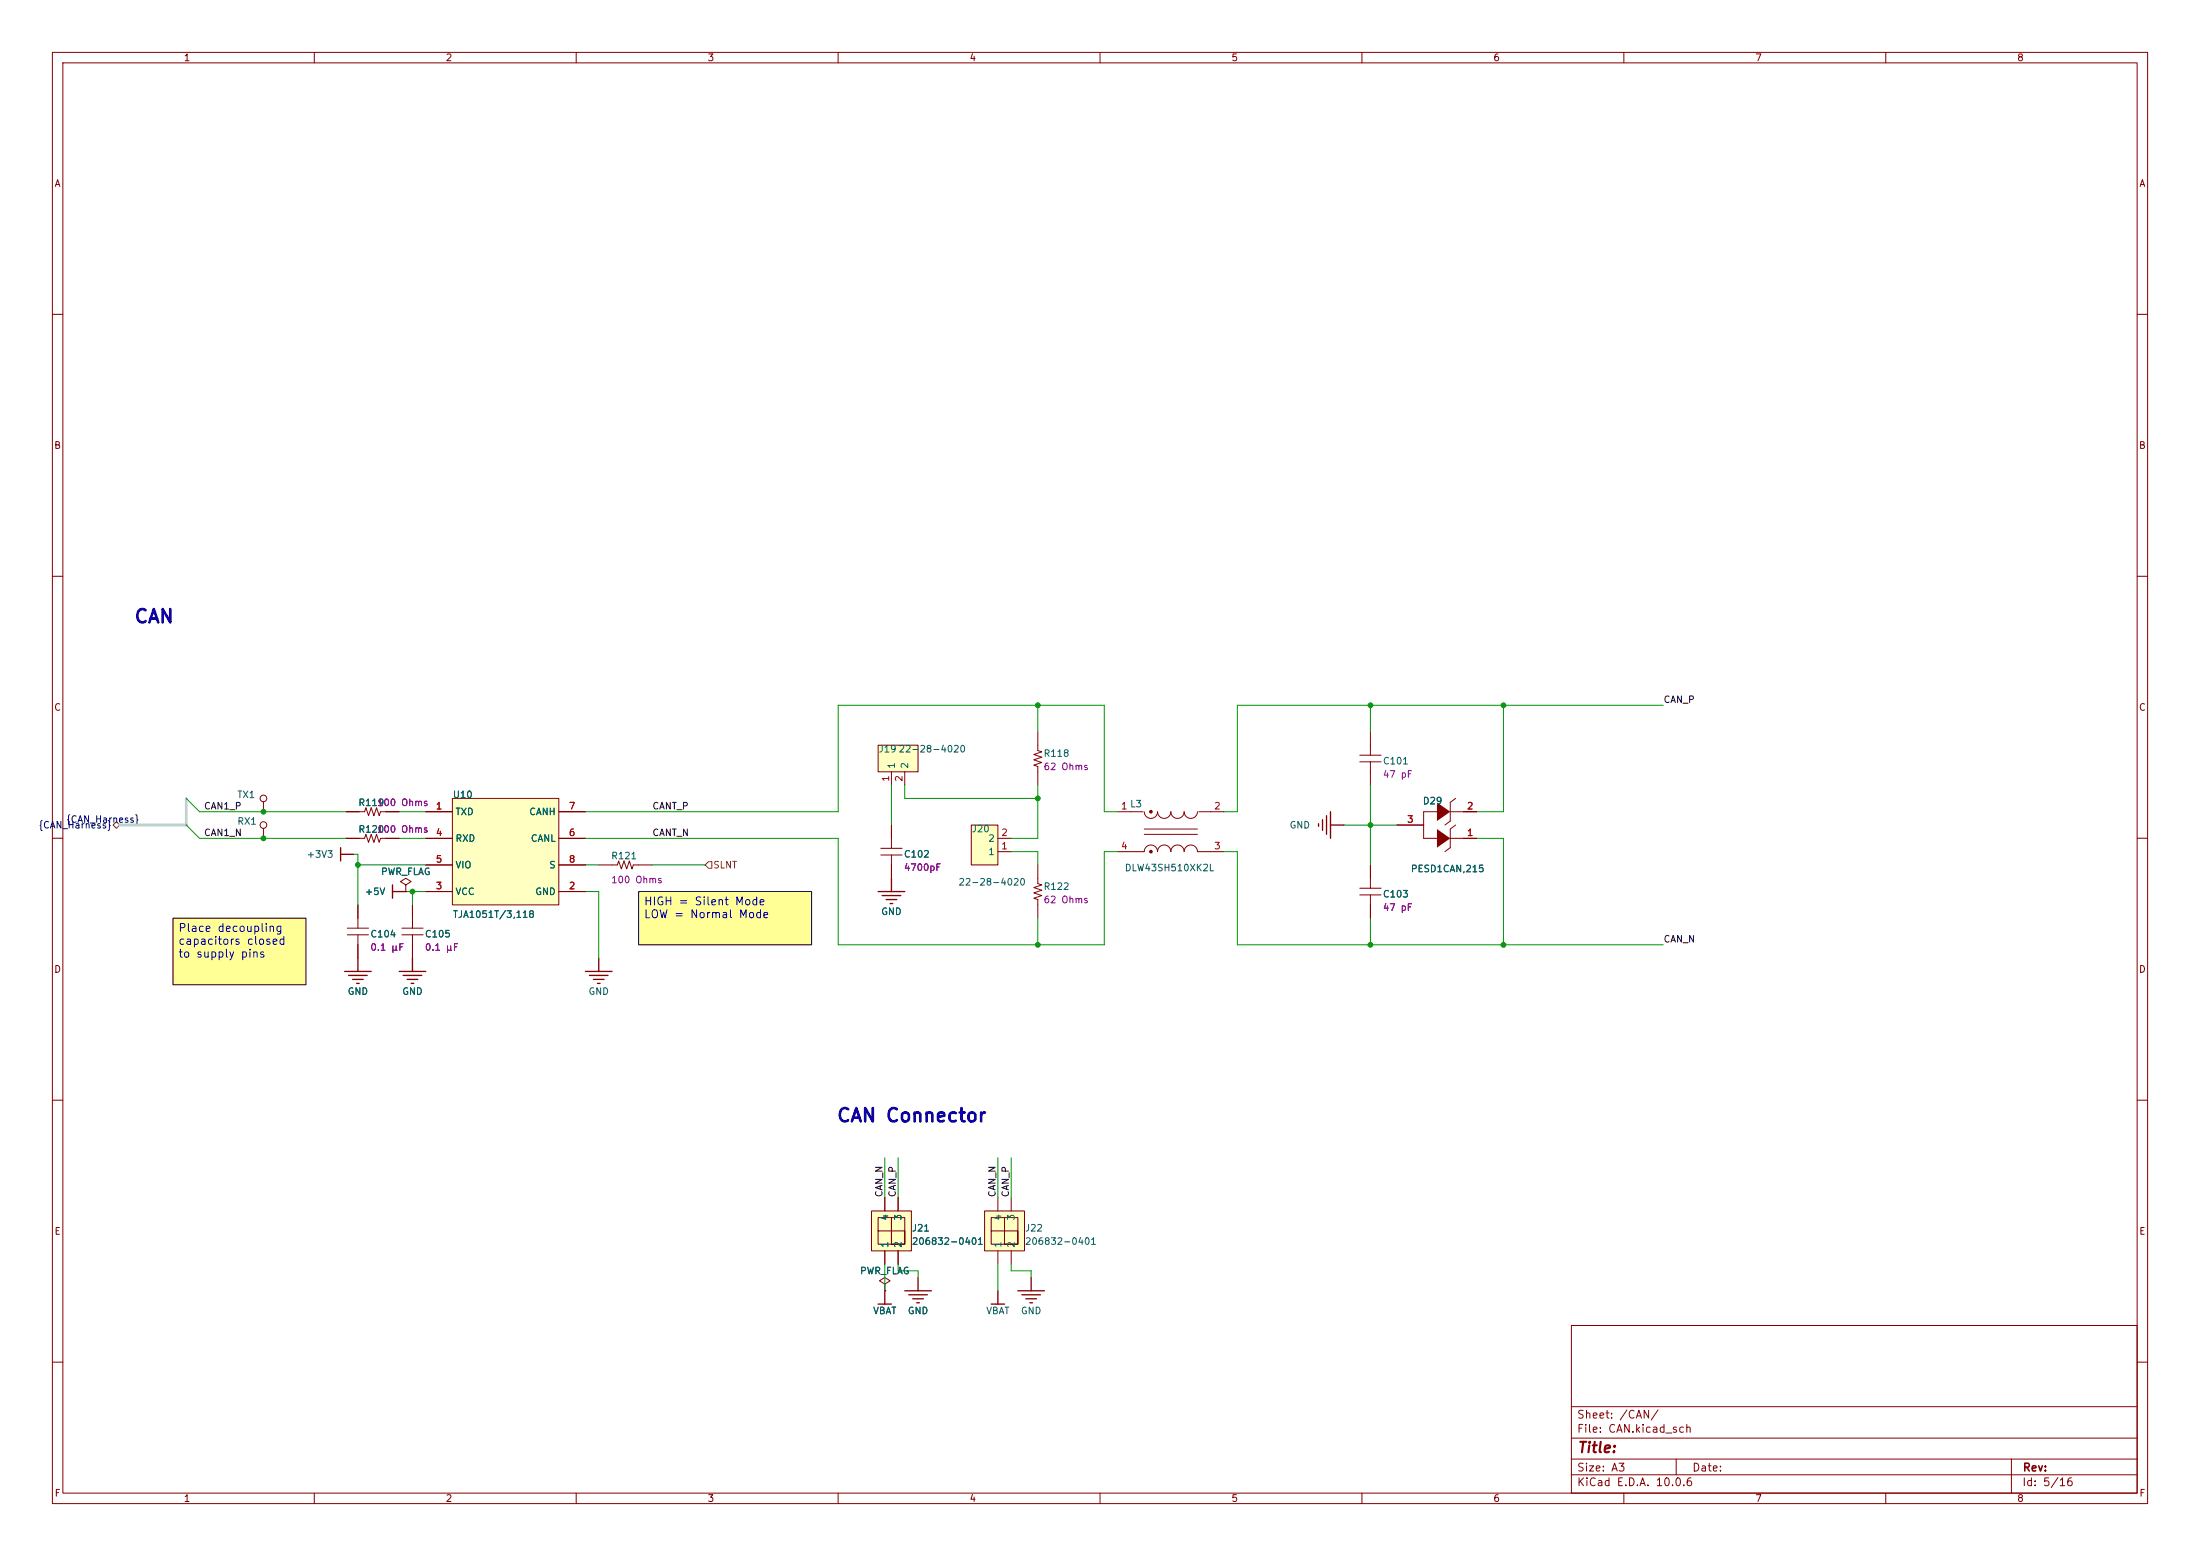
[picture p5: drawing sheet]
<svg xmlns="http://www.w3.org/2000/svg" width="420mm" height="297mm" viewBox="0 0 420 297" stroke-linecap="round" stroke-linejoin="round" font-family="sans-serif">
<g fill="none" stroke="#840000" stroke-width=".19">
<path d="M10 10h400v277h-400zM12 12h396v273h-396zM60 10v2M110 10v2M160 10v2M210 10v2M260 10v2M310 10v2M360 10v2M10 60h2M408 60h2M10 110h2"/>
<path d="M408 110h2M10 160h2M408 160h2M10 210h2M408 210h2M300 253h108v32h-108zM10 260h2M300 278.5h108M300 274.5h108M300 268.5h108M320 278.5v3M384 278.5v6.5"/>
<path d="M408 260h2M60 285v2M110 285v2M160 285v2M210 285v2M260 285v2M300 281.5h108M310 285v2M360 285v2"/>
</g>
<g fill="#ffff96">
<path d="M33 175.3h25.4v12.7h-25.4z"/>
<path d="M121.9 170.2h33v10.1h-33z"/>
</g>
<path d="M251.7 157.2v.5M252.5 156.5v2M253.2 155.7v3.6M254 154.9v5.1M254 157.5h2.5" fill="none" stroke="#840000" stroke-width=".25"/>
<path d="M188 231.1h7.6v7.7h-7.6z" fill="#ffffc2"/>
<path d="M188 231.1h7.6v7.7h-7.6z" fill="none" stroke="#800000" stroke-width=".19"/>
<path d="M190.5 228.6v2.5M190.5 238.8v2.5M191.8 232.4h-2.6v5.1h5.1v-5.1h-2.5v5.1h2.5v-2.6h-5.1M193 228.6v2.5M193 238.8v2.5" fill="none" stroke="#840000" stroke-width=".19"/>
<path d="M166.4 231.1h7.6v7.7h-7.6z" fill="#ffffc2"/>
<path d="M166.4 231.1h7.6v7.7h-7.6z" fill="none" stroke="#800000" stroke-width=".19"/>
<g fill="none" stroke="#840000" stroke-width=".19">
<path d="M66 154.9h3.6l.2-.7 .6 1.5 .5-1.5 .5 1.5 .5-1.5 .5 1.5 .2-.8h3.6M213.4 154.9h4.8M218.4 154.9a1.27 1.27 0 0 0 1.3 1.3 1.27 1.27 0 0 0 1.3-1.3 1.27 1.27 0 0 0 1.2 1.3 1.27 1.27 0 0 0 1.3-1.3 1.27 1.27 0 0 0 1.3 1.3 1.27 1.27 0 0 0 1.3-1.3 1.27 1.27 0 0 0 1.2 1.3 1.27 1.27 0 0 0 1.3-1.3M218.4 158.2h10.2M218.4 159.3h10.2M228.9 154.9h4.8M66 160h3.6l.2-.7 .6 1.5 .5-1.5 .5 1.5 .5-1.5 .5 1.5 .2-.8h3.6M114.3 165.1h3.6l.2-.8 .5 1.6 .5-1.6 .5 1.6 .5-1.6 .5 1.6 .3-.8h3.6M213.4 162.6h5a1.27 1.27 0 0 1 1.3-1.3 1.27 1.27 0 0 1 1.3 1.3 1.27 1.27 0 0 1 1.2-1.3 1.27 1.27 0 0 1 1.3 1.3 1.27 1.27 0 0 1 1.3-1.3 1.27 1.27 0 0 1 1.3 1.3 1.27 1.27 0 0 1 1.2-1.3 1.27 1.27 0 0 1 1.3 1.3h5.1M276.9 160h2.5M276.9 161.8l-1.1 .8M168.9 228.6v2.5"/>
<path d="M168.9 238.8v2.5M170.2 232.4h-2.6v5.1h5.1v-5.1h-2.5v5.1h2.5v-2.6h-5.1M171.4 228.6v2.5M171.4 238.8v2.5M168.9 245.1l1-.6-1-.7-1 .7 1 .6v1.3M168.9 246.4h.1"/>
</g>
<g fill="none" stroke="#840000" stroke-width=".25">
<path d="M65 161.8v2.5M65 163.1h2.6M76.2 185.4h5.1M77 186.2h3.5M77.7 186.9h2.1M78.5 187.7h.5M78.7 182.9v2.5M111.8 185.4h5M112.5 186.2h3.6M113.3 186.9h2M114 187.7h.6M114.3 182.9v2.5"/>
<path d="M167.6 248.9h2.6M168.9 246.4v2.5M172.7 246.4h5.1M173.5 247.1h3.5M174.2 247.9h2.1M175 248.7h.5M175.3 243.8v2.6M189.2 248.9h2.6M190.5 246.4v2.5M194.3 246.4h5.1M195.1 247.1h3.5M195.8 247.9h2.1"/>
<path d="M196.6 248.7h.5M196.8 243.8v2.6"/>
</g>
<g fill="#840000" stroke="#840000" stroke-width=".19">
<circle cx="219.7" cy="154.9" r=".25"/>
<circle cx="219.7" cy="162.6" r=".25"/>
</g>
<path d="M274.3 158.2l2.6 1.8-2.6 1.8z" fill="#840000"/>
<path d="M276.9 156.7l-1.1 .8M276.9 154.9h2.5M277.9 157.5l-1 .7v3.6" fill="none" stroke="#840000" stroke-width=".19"/>
<path d="M274.3 153.2l2.6 1.7-2.6 1.8z" fill="#840000"/>
<path d="M198.1 139.7v3.6l.8 .2-1.5 .5 1.5 .5-1.5 .5 1.5 .5-1.5 .6 .7 .2v3.6M266.7 157.5h5.1M274.3 154.9h-2.5v5.1h2.5M277.9 152.4l-1 .8v3.5M279.4 154.9h2.5M279.4 160h2.5" fill="none" stroke="#840000" stroke-width=".19"/>
<path d="M86.4 152.4h20.3v20.3h-20.3z" fill="#ffffc2"/>
<path d="M86.4 152.4h20.3v20.3h-20.3z" fill="none" stroke="#800000" stroke-width=".19"/>
<g fill="none" stroke="#840000" stroke-width=".19">
<path d="M261.6 139.7v4.4M50.3 153v1.9M50.3 158.1v1.9M81.3 154.9h5.1M106.7 154.9h5.1M259.6 145.4h4.1M259.6 144.1h4.1M261.6 145.4v4.5M66.3 178.4h4.1M66.3 177.2h4.1M68.3 172.7v4.5M68.3 178.4v4.5"/>
<path d="M76.7 178.4h4.1M76.7 177.2h4.1M77.5 168.9l1-.6-1-.7-1 .7 1 .6v1.3M77.5 170.2h.1M78.7 172.7v4.5M78.7 178.4v4.5M81.3 170.2h5.1M81.3 160h5.1M81.3 165.1h5.1M106.7 170.2h5.1M106.7 160h5.1M106.7 165.1h5.1"/>
<path d="M198.1 165.1v3.6l.8 .2-1.5 .5 1.5 .5-1.5 .5 1.5 .5-1.5 .6 .7 .2v3.6M259.6 170.8h4.1M259.6 169.5h4.1M261.6 165.1v4.4M261.6 170.8v4.5"/>
<circle cx="50.3" cy="152.4" r=".63"/>
<circle cx="50.3" cy="157.5" r=".63"/>
</g>
<path d="M74.9 168.9v2.6M74.9 170.2h2.6M65.8 185.4h5.1M66.5 186.2h3.6M67.3 186.9h2M68.1 187.7h.5M68.3 182.9v2.5" fill="none" stroke="#840000" stroke-width=".25"/>
<path d="M185.4 157.5h5.1v7.6h-5.1z" fill="#ffffc2"/>
<path d="M185.4 157.5h5.1v7.6h-5.1z" fill="none" stroke="#800000" stroke-width=".19"/>
<path d="M170.2 157.5v4.4M168.1 163.2h4.1M168.1 161.9h4.1M170.2 163.2v4.4M190.5 162.6h2.5M190.5 160h2.5" fill="none" stroke="#840000" stroke-width=".19"/>
<path d="M167.6 170.2h5.1M168.4 170.9h3.6M169.2 171.7h2M169.9 172.5h.5M170.2 167.6v2.6" fill="none" stroke="#840000" stroke-width=".25"/>
<path d="M167.6 142.2h7.7v5.1h-7.7z" fill="#ffffc2"/>
<path d="M167.6 142.2h7.7v5.1h-7.7z" fill="none" stroke="#800000" stroke-width=".19"/>
<g fill="none" stroke="#840000" stroke-width=".19">
<path d="M66 154.9h2.6M73.7 154.9h2.5M81.3 154.9h5.1M106.7 154.9h5.1M170.2 147.3v2.6M170.2 157.5v2.5M172.7 147.3v2.6M266.7 157.5h5.1M279.4 154.9h2.5M66 160h2.6M68.3 172.7v2.6M73.7 160h2.5"/>
<path d="M77.5 170.2h.1M78.7 172.7v2.6M81.3 160h5.1M81.3 170.2h5.1M81.3 165.1h5.1M106.7 160h5.1M106.7 170.2h5.1M106.7 165.1h5.1M170.2 165.1v2.5M261.6 165.1v2.5M261.6 172.7v2.6M279.4 160h2.5"/>
<path d="M68.3 180.3v2.6M78.7 180.3v2.6M168.9 228.6v2.5M168.9 238.8v2.5M171.4 228.6v2.5M171.4 238.8v2.5M168.9 246.4h.1"/>
</g>
<path d="M21.6 157.5l.6-.7 .7 .7-.7 .6zM135.3 164.5h.6v1.2h-.6l-.7-.6z" fill="none" stroke="#725600" stroke-width=".19"/>
<path d="M35.6 152.4v5.1h-12.7" fill="none" stroke="#adbce7" stroke-width=".51"/>
<g fill="none" stroke="#009600" stroke-width=".19">
<path d="M198.1 134.6v5.1M261.6 134.6v5.1M287 134.6v20.3h-5.1M317.5 134.6h-81.3v20.3h-2.5M35.6 157.5l2.5 2.5h27.9M35.6 152.4l2.5 2.5h27.9M76.2 154.9h5.1M111.8 154.9h48.2v-20.3h50.8v20.3h2.6M170.2 149.9v7.6M172.7 149.9v2.5h25.4M198.1 149.9v10.1h-5.1M256.5 157.5h10.2"/>
<path d="M261.6 149.9v15.2M67.6 163.1h.7v9.6M68.3 165.1h13M76.2 160h5.1M77.5 170.2h3.8M78.7 170.2v2.5M111.8 160h48.2v20.3h50.8v-17.7h2.6M111.8 170.2h2.5v12.7M111.8 165.1h2.5M124.5 165.1h10.1M193 162.6h5.1v2.5M198.1 175.3v5"/>
<path d="M233.7 162.6h2.5v17.7h81.3M261.6 175.3v5M281.9 160h5.1v20.3M168.9 221v7.6M171.4 221v7.6M190.5 221v7.6M193 221v7.6M168.9 241.3v5.1M171.4 241.3v1.3h3.9v1.2M190.5 241.3v5.1M193 241.3v1.3h3.8v1.2"/>
</g>
<path d="M33 175.3h25.4v12.7h-25.4zM121.9 170.2h33v10.1h-33z" fill="none" stroke="#000" stroke-width=".19"/>
<g fill="#009600" stroke="#009600" stroke-width=".19">
<circle cx="78.7" cy="170.2" r=".46"/>
<circle cx="50.3" cy="160" r=".46"/>
<circle cx="68.3" cy="165.1" r=".46"/>
<circle cx="50.3" cy="154.9" r=".46"/>
<circle cx="287" cy="134.6" r=".46"/>
<circle cx="287" cy="180.3" r=".46"/>
<circle cx="261.6" cy="134.6" r=".46"/>
<circle cx="261.6" cy="180.3" r=".46"/>
<circle cx="261.6" cy="157.5" r=".46"/>
<circle cx="198.1" cy="152.4" r=".46"/>
<circle cx="198.1" cy="180.3" r=".46"/>
<circle cx="198.1" cy="134.6" r=".46"/>
</g>
<g font-size="2.5" fill="#0000c2">
<text x="25.5" y="119.6">CAN</text>
<text x="159.6" y="214.8">CAN Connector</text>
</g>
<text font-size="2" fill="#840000" x="301" y="277.8">Title:</text>
<g font-size="1.5" fill="#0000c2">
<text x="122.8" y="173.2">HIGH = Silent Mode</text>
<text x="33.9" y="178.3">Place decoupling</text>
<text x="122.8" y="175.6">LOW = Normal Mode</text>
<text x="33.9" y="180.7">capacitors closed</text>
<text x="33.9" y="183.2">to supply pins</text>
</g>
<g font-size="1.5" fill="#840000">
<text x="300.9" y="273.8">File: CAN.kicad_sch</text>
<text x="300.9" y="271.1">Sheet: /CAN/</text>
<text x="300.9" y="281.2">Size: A3</text>
<text x="322.9" y="281.2">Date:</text>
<text x="386" y="281.2">Rev:</text>
<text x="300.9" y="284">KiCad E.D.A. 10.0.6</text>
<text x="385.9" y="284">Id: 5/16</text>
</g>
<g font-size="1.3" fill="#840000">
<text x="35" y="12">1</text>
<text x="85" y="12">2</text>
<text x="135" y="12">3</text>
<text x="185" y="12">4</text>
<text x="235" y="12">5</text>
<text x="285" y="12">6</text>
<text x="335" y="12">7</text>
<text x="385" y="12">8</text>
<text x="10.3" y="36">A</text>
<text x="408.3" y="36">A</text>
<text x="10.2" y="86">B</text>
<text x="408.2" y="86">B</text>
<text x="10.2" y="136">C</text>
<text x="408.2" y="136">C</text>
<text x="10.2" y="186">D</text>
<text x="408.2" y="186">D</text>
<text x="10.3" y="236">E</text>
<text x="408.3" y="236">E</text>
<text x="10.3" y="286">F</text>
<text x="35" y="287">1</text>
<text x="85" y="287">2</text>
<text x="135" y="287">3</text>
<text x="185" y="287">4</text>
<text x="235" y="287">5</text>
<text x="285" y="287">6</text>
<text x="335" y="287">7</text>
<text x="385" y="287">8</text>
<text x="408.3" y="286">F</text>
</g>
<g font-size="1.3" fill="#0f0f0f">
<text x="317.5" y="134.5">CAN_P</text>
<text x="38.8" y="154.8">CAN1_P</text>
<text x="124.4" y="154.8">CANT_P</text>
<text x="38.8" y="159.9">CAN1_N</text>
<text x="124.4" y="159.9">CANT_N</text>
<text x="317.5" y="180.2">CAN_N</text>
<text x="168.8" y="228.6" transform="rotate(-90 168.8 228.6)">CAN_N</text>
<text x="171.3" y="228.6" transform="rotate(-90 171.3 228.6)">CAN_P</text>
<text x="190.4" y="228.6" transform="rotate(-90 190.4 228.6)">CAN_N</text>
<text x="192.9" y="228.6" transform="rotate(-90 192.9 228.6)">CAN_P</text>
</g>
<g font-size="1.3" fill="#006464">
<text x="167.6" y="143.9">J19</text>
<text x="171.4" y="143.9">22-28-4020</text>
<text x="171.1" y="146.8" transform="rotate(-90 171.1 146.8)">1</text>
<text x="173.7" y="146.8" transform="rotate(-90 173.7 146.8)">2</text>
<text x="199.1" y="144.8">R118</text>
<text x="263.9" y="146.2">C101</text>
<text x="45.2" y="152.6">TX1</text>
<text x="68.3" y="154.2">R119</text>
<text x="86.3" y="152.6">U10</text>
<text x="86.8" y="155.9">TXD</text>
<text x="100.9" y="155.9">CANH</text>
<text x="215.6" y="154.4">L3</text>
<text x="271.5" y="153.8">D29</text>
<text x="45.2" y="157.7">RX1</text>
<text x="68.3" y="159.2">R120</text>
<text x="86.8" y="161">RXD</text>
<text x="101.2" y="161">CANL</text>
<text x="185.4" y="159.2">J20</text>
<text x="188.6" y="161">2</text>
<text x="246.1" y="158.4">GND</text>
<text x="58.4" y="164">+3V3</text>
<text x="72.6" y="167.3">PWR_FLAG</text>
<text x="86.8" y="166.1">VIO</text>
<text x="104.7" y="166.1">S</text>
<text x="116.6" y="164.3">R121</text>
<text x="172.5" y="164">C102</text>
<text x="188.6" y="163.5">1</text>
<text x="214.6" y="166.6">DLW43SH510XK2L</text>
<text x="269.2" y="166.8">PESD1CAN,215</text>
<text x="69.6" y="171.1">+5V</text>
<text x="86.8" y="171.1">VCC</text>
<text x="102.1" y="171.1">GND</text>
<text x="182.9" y="169.3">22-28-4020</text>
<text x="199.1" y="170.2">R122</text>
<text x="263.9" y="171.6">C103</text>
<text x="70.6" y="179.2">C104</text>
<text x="81" y="179.2">C105</text>
<text x="86.3" y="175.5">TJA1051T/3,118</text>
<text x="168.1" y="175">GND</text>
<text x="66.3" y="190.2">GND</text>
<text x="76.7" y="190.2">GND</text>
<text x="112.2" y="190.2">GND</text>
<text x="169.9" y="233.1" transform="rotate(-90 169.9 233.1)">4</text>
<text x="172.4" y="233.1" transform="rotate(-90 172.4 233.1)">3</text>
<text x="191.5" y="233.1" transform="rotate(-90 191.5 233.1)">4</text>
<text x="194" y="233.1" transform="rotate(-90 194 233.1)">3</text>
<text x="169.9" y="238.3" transform="rotate(-90 169.9 238.3)">1</text>
<text x="172.4" y="238.3" transform="rotate(-90 172.4 238.3)">2</text>
<text x="174" y="235.4">J21</text>
<text x="174" y="237.9">206832-0401</text>
<text x="191.5" y="238.3" transform="rotate(-90 191.5 238.3)">1</text>
<text x="194" y="238.3" transform="rotate(-90 194 238.3)">2</text>
<text x="195.6" y="235.4">J22</text>
<text x="195.6" y="237.9">206832-0401</text>
<text x="164.1" y="243.5">PWR_FLAG</text>
<text x="166.6" y="251.2">VBAT</text>
<text x="173.2" y="251.2">GND</text>
<text x="188.2" y="251.2">VBAT</text>
<text x="194.8" y="251.2">GND</text>
</g>
<g font-size="1.3" fill="#a90000">
<text x="170" y="149.3" transform="rotate(-90 170 149.3)">1</text>
<text x="172.6" y="149.3" transform="rotate(-90 172.6 149.3)">2</text>
<text x="83.1" y="154.8">1</text>
<text x="108.5" y="154.8">7</text>
<text x="213.9" y="154.8">1</text>
<text x="231.7" y="154.8">2</text>
<text x="279.9" y="154.8">2</text>
<text x="83.1" y="159.9">4</text>
<text x="108.5" y="159.9">6</text>
<text x="191" y="159.9">2</text>
<text x="268.5" y="157.3">3</text>
<text x="279.9" y="159.9">1</text>
<text x="83.1" y="165">5</text>
<text x="108.5" y="165">8</text>
<text x="191" y="162.4">1</text>
<text x="213.9" y="162.4">4</text>
<text x="231.7" y="162.4">3</text>
<text x="83.1" y="170">3</text>
<text x="108.5" y="170">2</text>
</g>
<g font-size="1.3" fill="#840084">
<text x="199.1" y="147.3">62 Ohms</text>
<text x="263.9" y="148.8">47 pF</text>
<text x="71.9" y="154.2">100 Ohms</text>
<text x="71.9" y="159.2">100 Ohms</text>
<text x="172.5" y="166.5">4700pF</text>
<text x="116.6" y="168.9">100 Ohms</text>
<text x="199.1" y="172.7">62 Ohms</text>
<text x="263.9" y="174.2">47 pF</text>
<text x="70.6" y="181.8">0.1 µF</text>
<text x="81" y="181.8">0.1 µF</text>
</g>
<text font-size="1.3" fill="#000084" x="7.3" y="158.4">{CAN_Harness}</text>
<text font-size="1.3" fill="#725600" x="136.1" y="166.1">SLNT</text>
</svg>
